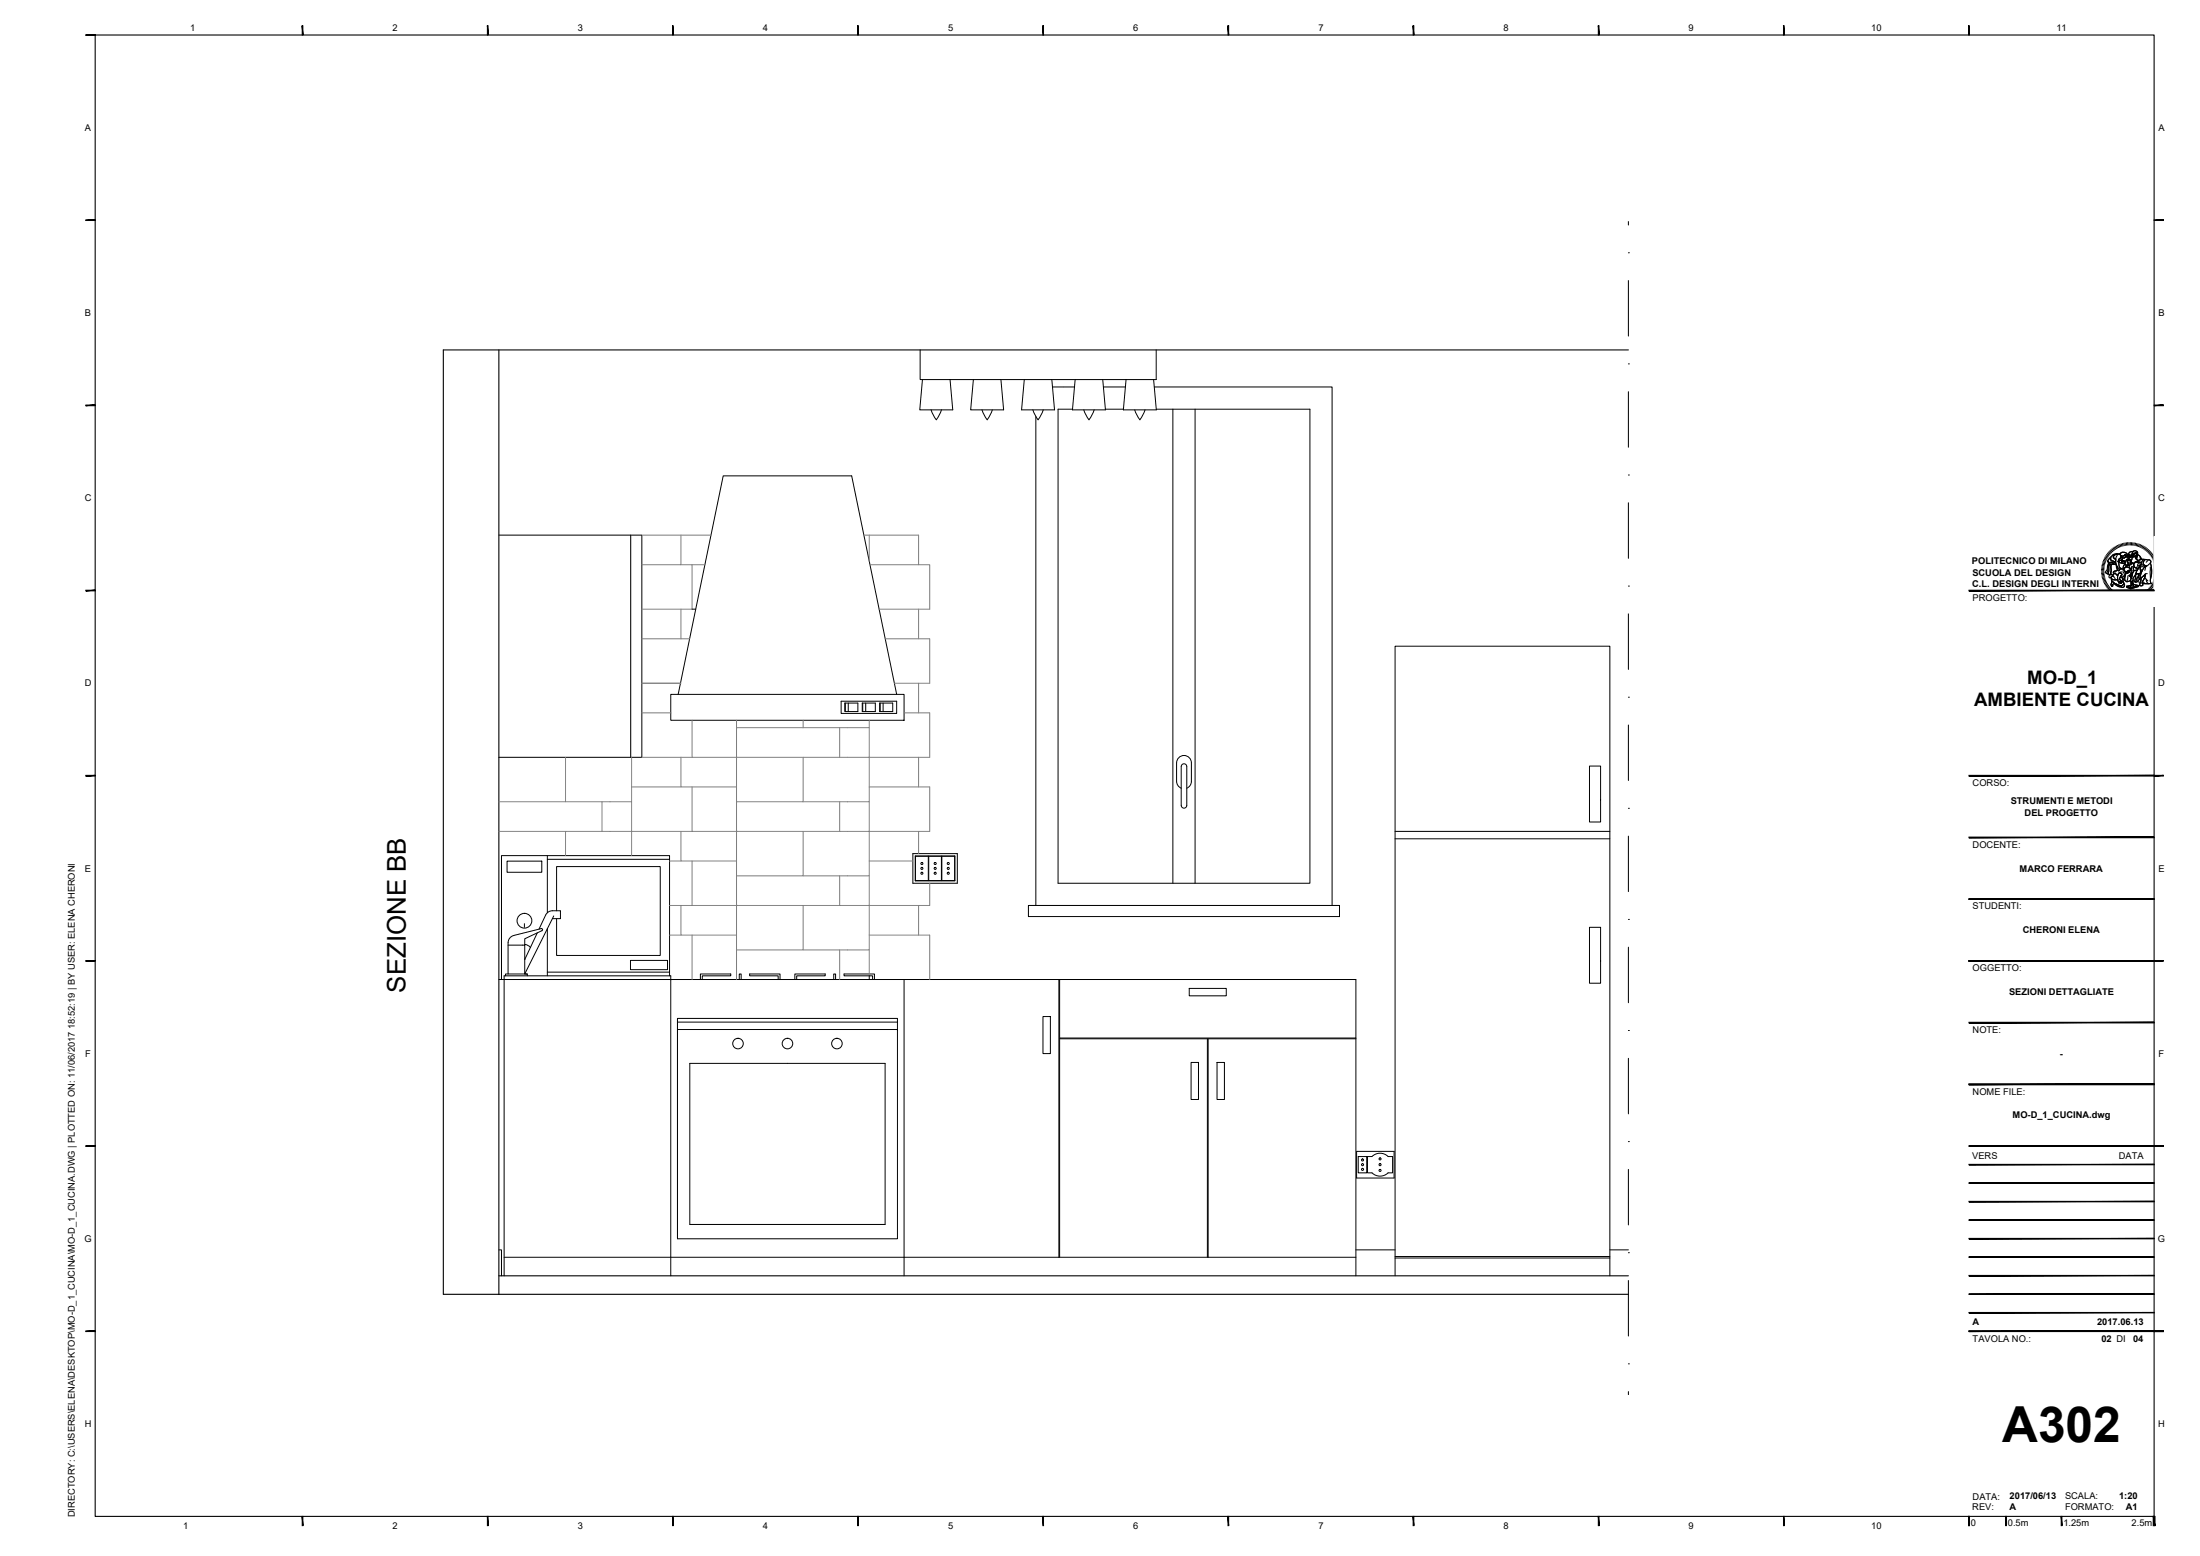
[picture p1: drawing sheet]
<svg xmlns="http://www.w3.org/2000/svg" width="594mm" height="420mm" viewBox="0 0 594 420" stroke-linecap="round" stroke-linejoin="round" font-family="sans-serif">
<!-- layer: 0 -->
<g fill="none" stroke="#000" stroke-width=".27">
<path d="M439.7 59.8v1M439.7 68.3h.1M439.7 75.8v15M439.7 98.3h.1M439.7 105.8v15M439.7 128.3h.1M439.7 135.8v15M439.7 158.3h.1M439.7 165.8v15M439.7 188.3h.1M439.7 195.8v15M439.7 218.3h.1"/>
<path d="M439.7 225.8v15M439.7 248.3h.1M439.7 255.8v15M439.7 278.3h.1M439.7 285.8v15M439.7 308.3h.1M439.7 315.8v15M439.7 338.3h.1M439.7 345.8v15M439.7 368.3h.1M439.7 375.8v.8"/>
</g>
<!-- layer: A-WALL-FULL-EXTR -->
<path d="M119.7 94.5v255M134.7 94.5v255" fill="none" stroke="#000" stroke-width=".3"/>
<!-- layer: A-FURN -->
<g fill="none" stroke="#000" stroke-width=".27">
<path d="M248.5 94.5v8h63.7v-8M249.1 102.5l-.7 8.2h8.9l-.8-8.2M251.4 110.7l1.4 2.7 1.4-2.7M262.8 102.5l-.7 8.2h8.9l-.7-8.2M265.2 110.7l1.4 2.7 1.4-2.7M276.6 102.5l-.7 8.2h8.9l-.8-8.2M278.9 110.7l1.4 2.7 1.4-2.7M290.3 102.5l-.7 8.2h8.9l-.7-8.2M292.7 110.7l1.4 2.7 1.4-2.7M304.1 102.5l-.8 8.2h8.9l-.7-8.2M306.4 110.7l1.4 2.7 1.4-2.7M134.7 144.5h38.6v60h-38.6"/>
<path d="M170.3 144.5v60M186.9 164.5h1M181.1 187.5h63v7h-63zM183.1 187.5l12.2-59h34.7l12.1 59M227.1 189.3h15v3.3h-15zM228.1 189.8h3.6v2.3h-3.6zM228.3 189.8v2.3M229.1 189.8v2.3M232.8 189.8h3.6v2.3h-3.6zM233 189.8v2.3M233.8 189.8v2.3M237.5 189.8h3.6v2.3h-3.6z"/>
<path d="M237.7 189.8v2.3M238.5 189.8v2.3M429.2 206.9h3v15.1h-3zM136.9 232.5h9.4v3h-9.4zM147.8 231v15.5M147.8 232h33M246.5 230.5h12v8h-12zM247.1 231.1h10.7v6.7h-10.7zM250.7 231.2v6.6M250.8 231.2v6.6M254.2 231.2v6.6M254.3 231.2v6.6"/>
<path d="M257.8 231.2h-10.6v6.6h10.6M376.7 224.5h58M376.7 226.5h58M137.2 255.2h4.5v7.8h.7M141.6 249.4v1M141.7 255l.7 .2 .8 .6M141.7 259h.1M145.1 251.9l-3.4 7.2M146.1 250.8l.4 .1-.2 .4M146.2 250.7l-7.5 1.9-1.1 .7-.4 1.3v8.4M146.4 251.3l-4.7 2.2v1.7M147.8 250.8v12.7"/>
<path d="M149.2 245.9l2.1 .1v2.1h-2.1M149.2 245.9l-.9 .2-.7 .6-2.1 4.2M149.5 247.3l-7.8 15.7M150.3 245.9v-11.9h28v24h-28v-9.9M170.3 259.3h10v2.5h-10zM429.2 250.4h3v15.1h-3zM134.7 264.5h109.4M136.5 263.5v-.5h5.9v.5M147.8 262.5h33M180.8 263.5v-32.5h-45.4v33.5M182.9 275h59.4v59.5h-59.4zM182.9 276h59.4"/>
<path d="M182.9 278h59.4M189.1 264.5v-1.5h8.2v.5h-7.7v1M199.6 264.5v-1.5h.5v1.5M210.1 264.5v-1h-7.7v-.5h8.2v1.5M214.6 264.5v-1.5h8.2v.5h-7.7v1M225.1 264.5v-1.5h.5v1.5M234.7 263.5v1M235.6 264.5v-1h-7.7v-.5h8.2v1.5M281.6 274.5h2v10h-2zM285.9 264.5v75M286.1 264.5v75M321.1 266.9h10v2h-10z"/>
<path d="M186.3 287.1h52.7v43.5h-52.7zM286.1 280.5h39.9v59M286.1 280.3h80M321.6 286.9h2v10h-2zM328.6 286.9h2v10h-2zM366.1 280.5h-39.9v59M366.3 318.1v-7.2h10.2v7.2h-10.2M366.8 312.3h2.3v4.4h-2.3zM374.8 312.3h1.3v4.4h-1.3M374.8 312.3a3.1 3.1 0 0 0-4.3 0h-1.2v4.4h1.2a3.1 3.1 0 0 0 4.3 0M134.7 337.5h.7v7M136.1 339.5h230"/>
<path d="M366.1 337.5h10.6M376.7 339.3h58M376.7 339.7h58M434.7 337.5h5M136.1 344.5v-81h45v81M244.1 344.5v-80h122v80M376.7 344.5v-170h58v170"/>
<circle cx="248.9" cy="234.5" r=".28"/>
<circle cx="248.9" cy="235.8" r=".28"/>
<circle cx="248.9" cy="233.2" r=".28"/>
<circle cx="252.5" cy="234.5" r=".28"/>
<circle cx="252.5" cy="235.8" r=".28"/>
<circle cx="252.5" cy="233.2" r=".28"/>
<circle cx="256.1" cy="234.5" r=".28"/>
<circle cx="256.1" cy="235.8" r=".28"/>
<circle cx="256.1" cy="233.2" r=".28"/>
<circle cx="141.6" cy="248.6" r="2"/>
<circle cx="199.3" cy="281.8" r="1.42"/>
<circle cx="212.6" cy="281.8" r="1.42"/>
<circle cx="226" cy="281.8" r="1.42"/>
<circle cx="367.9" cy="313.2" r=".28"/>
<circle cx="367.9" cy="314.5" r=".28"/>
<circle cx="367.9" cy="315.8" r=".28"/>
<circle cx="372.7" cy="314.5" r=".28"/>
<circle cx="372.7" cy="316" r=".28"/>
<circle cx="372.7" cy="312.9" r=".28"/>
</g>
<!-- layer: A-FLOR-LEVL -->
<path d="M119.7 94.5h320M119.7 349.5h320M134.7 344.5h305" fill="none" stroke="#000" stroke-width=".3"/>
<!-- layer: A-GLAZ-FULL -->
<path d="M287.2 110.5h-1.5v128h68v-128h-41.5M287.3 110.5h2.3M298.5 110.5h4.9M316.7 110.5v128M322.7 110.5v128M319 217.5v-10.5a.75 .75 0 0 1 .7-.8 .75 .75 0 0 1 .8 .8v10.5M319 212.8a2.02 2.02 0 0 1-1.3-1.8v-5a1.99 1.99 0 0 1 2-2 1.99 1.99 0 0 1 2 2v5a1.99 1.99 0 0 1-1.2 1.8M319 217.5a.75 .75 0 0 0 .7 .7 .75 .75 0 0 0 .8-.7M277.7 244.5h84v3h-84z" fill="none" stroke="#000" stroke-width=".27"/>
<!-- layer: A-WALL-FULL-INTR -->
<path d="M279.7 112.5v132M284.2 104.5h3M287.3 104.5h2.8M297.9 104.5h6M311.7 104.5h48v140" fill="none" stroke="#000" stroke-width=".27"/>
<!-- layer: A-WALL-TEXT -->
<g fill="none" stroke="#808080" stroke-width=".27">
<path d="M173.3 144.5h18.7M183.9 144.5v8h-10.6M183.9 152.5h3v12h-13.6M186.9 152.5h3.4M233.3 144.5h14.7v8h-13.1M234.7 144.5v7M248 152.5h3.1v12h-13.7M173.3 172.5h12.9M183.9 164.5v8M239 172.5h12.1v12h-9.6M248 164.5v8M173.3 184.5h10.6"/>
<path d="M173.3 192.5h7.8M186.9 194.5v10h12v-8M198.9 194.5v2h18M216.9 194.5v2M226.7 196.5v8M234.7 194.5v2h-17.8M234.7 196.5v8h-35.8v8h-15v-8M244.1 192.5h7v12h-16.4v12h-17.8M248 184.5v8M152.7 204.5v12h-18M162.6 216.5v8M170.6 204.5v12h-17.9"/>
<path d="M170.6 216.5v14.5M170.6 212.5h13.3M173.3 204.5h13.6M186.9 212.5v12h12v-8M216.9 204.5v12h-18v-4M226.7 216.5v8M234.7 216.5v8h-35.8v8h-15v-8M234.7 212.5h16.4v12h-16.4v12h-17.8M248 204.5v8M134.7 224.5h52.2M152.7 224.5v6.5M180.8 232.5h3.1"/>
<path d="M186.9 232.5v12h12v-8M216.9 224.5v12h-18v-4M226.7 236.5v8M234.7 236.5v8h-35.8v8h-15v-8M234.7 232.5h11.8M248 224.5v6M251.1 238.5v6h-16.4v12h-17.8M180.8 244.5h6.1M180.8 252.5h3.1M186.9 252.5v12M198.9 256.5v8M216.9 244.5v12h-18v-4"/>
<path d="M226.7 256.5v8M234.7 256.5v6.5M234.7 252.5h16.4v12M248 244.5v8"/>
</g>
<!-- layer: G-ANNO-TTLB -->
<g fill="#000" stroke="#000" stroke-width=".27">
<path d="M23.2 9.5h2.5v-.1zM23.2 9.4h2.5l-2.5 .1z"/>
<path d="M81.6 7l.2 2.5v-2.5zM81.6 7l.2 2.5h-.2z"/>
<path d="M131.6 7l.2 2.5v-2.5zM131.6 7l.2 2.5h-.2z"/>
<path d="M181.6 7l.2 2.5v-2.5zM181.6 7l.2 2.5h-.2z"/>
<path d="M231.6 7l.2 2.5v-2.5zM231.6 7l.2 2.5h-.2z"/>
<path d="M281.6 7l.2 2.5v-2.5zM281.6 7l.2 2.5h-.2z"/>
<path d="M331.6 7l.2 2.5v-2.5zM331.6 7l.2 2.5h-.2z"/>
<path d="M381.6 7l.2 2.5v-2.5zM381.6 7l.2 2.5h-.2z"/>
<path d="M431.6 7l.2 2.5v-2.5zM431.6 7l.2 2.5h-.2z"/>
<path d="M481.6 7l.2 2.5v-2.5zM481.6 7l.2 2.5h-.2z"/>
<path d="M531.6 7l.2 2.5v-2.5zM531.6 7l.2 2.5h-.2z"/>
<path d="M23.2 59.5h2.5v-.1zM23.2 59.4h2.5l-2.5 .1z"/>
<path d="M581.7 59.5h2.5v-.1zM581.7 59.4h2.5l-2.5 .1z"/>
<path d="M23.2 109.6h2.5v-.2zM23.2 109.4h2.5l-2.5 .2z"/>
<path d="M581.7 109.6h2.5v-.2zM581.7 109.4h2.5l-2.5 .2z"/>
<path d="M23.2 159.5h2.5v-.1zM23.2 159.4h2.5l-2.5 .1z"/>
<path d="M531.7 159.5h50v-.1zM531.7 159.4h50l-50 .1z"/>
<path d="M581.7 159.5h2.5v-.1zM581.7 159.4h2.5l-2.5 .1z"/>
<path d="M23.2 209.6h2.5v-.2zM23.2 209.4h2.5l-2.5 .2z"/>
<path d="M531.7 209.6h50v-.2zM531.7 209.4h50l-50 .2z"/>
<path d="M581.7 209.6h2.5v-.2zM581.7 209.4h2.5l-2.5 .2z"/>
<path d="M531.7 226.2h50v-.2zM531.7 226h50l-50 .2z"/>
<path d="M23.2 259.5h2.5v-.1zM23.2 259.4h2.5l-2.5 .1z"/>
<path d="M531.7 242.7v.2l50-.2zM531.7 242.9l50-.2v.2z"/>
<path d="M531.7 259.4v.1l50-.1zM531.7 259.5l50-.1v.1z"/>
<path d="M531.7 259.4v.1l50-.1zM531.7 259.5l50-.1v.1z"/>
<path d="M531.7 259.4v.1l50-.1zM531.7 259.5l50-.1v.1z"/>
<path d="M531.7 259.4v.1l50-.1zM531.7 259.5l50-.1v.1z"/>
<path d="M531.7 242.9h50v-.2zM531.7 242.7h50l-50 .2z"/>
<path d="M581.7 259.5h2.5v-.1zM581.7 259.4h2.5l-2.5 .1z"/>
<path d="M531.7 276v.2l50-.2zM531.7 276.2l50-.2v.2z"/>
<path d="M531.7 292.7v.2l50-.2zM531.7 292.9l50-.2v.2z"/>
<path d="M531.7 292.7v.2l50-.2zM531.7 292.9l50-.2v.2z"/>
<path d="M23.2 309.5h2.5v-.1zM23.2 309.4h2.5l-2.5 .1z"/>
<path d="M531.7 319.4h50zM531.7 319.5l50-.1z"/>
<path d="M531.7 314.4h50zM531.7 314.5l50-.1z"/>
<path d="M531.7 309.4v.1l50-.1zM531.7 309.5l50-.1v.1z"/>
<path d="M581.7 309.5h2.5v-.1zM581.7 309.4h2.5l-2.5 .1z"/>
<path d="M581.7 309.5h2.5v-.1zM581.7 309.4h2.5l-2.5 .1z"/>
<path d="M531.7 339.4h50zM531.7 339.5l50-.1z"/>
<path d="M531.7 334.4h50zM531.7 334.5l50-.1z"/>
<path d="M531.7 329.4h50zM531.7 329.5l50-.1z"/>
<path d="M531.7 324.4h50zM531.7 324.5l50-.1z"/>
<path d="M23.2 359.6h2.5v-.2zM23.2 359.4h2.5l-2.5 .2z"/>
<path d="M531.7 359.4v.2l50-.2zM531.7 359.6l50-.2v.2z"/>
<path d="M531.7 359.4v.2l50-.2zM531.7 359.6l50-.2v.2z"/>
<path d="M531.7 354.4h50zM531.7 354.5l50-.1z"/>
<path d="M531.7 349.4h50zM531.7 349.5l50-.1z"/>
<path d="M531.7 344.4h50zM531.7 344.5l50-.1z"/>
<path d="M581.7 359.6h2.5v-.2zM581.7 359.4h2.5l-2.5 .2z"/>
<path d="M581.7 359.6h2.5v-.2zM581.7 359.4h2.5l-2.5 .2z"/>
<path d="M581.7 359.6h2.5v-.2zM581.7 359.4h2.5l-2.5 .2z"/>
<path d="M581.7 359.6h2.5v-.2zM581.7 359.4h2.5l-2.5 .2z"/>
<path d="M81.6 409.5l.2 2.5v-2.5zM81.6 409.5l.2 2.5h-.2z"/>
<path d="M131.6 409.5l.2 2.5v-2.5zM131.6 409.5l.2 2.5h-.2z"/>
<path d="M181.6 409.5l.2 2.5v-2.5zM181.6 409.5l.2 2.5h-.2z"/>
<path d="M231.6 409.5l.2 2.5v-2.5zM231.6 409.5l.2 2.5h-.2z"/>
<path d="M281.6 409.5l.2 2.5v-2.5zM281.6 409.5l.2 2.5h-.2z"/>
<path d="M331.6 409.5l.2 2.5v-2.5zM331.6 409.5l.2 2.5h-.2z"/>
<path d="M381.6 409.5l.2 2.5v-2.5zM381.6 409.5l.2 2.5h-.2z"/>
<path d="M431.6 409.5l.2 2.5v-2.5zM431.6 409.5l.2 2.5h-.2z"/>
<path d="M481.6 409.5l.2 2.5v-2.5zM481.6 409.5l.2 2.5h-.2z"/>
<path d="M531.6 409.5v2.5h.2zM531.6 409.5h.2v2.5z"/>
<path d="M531.6 409.5l.2 2.5v-2.5zM531.6 409.5l.2 2.5h-.2z"/>
<path d="M541.6 409.5l.2 2.5v-2.5zM541.6 409.5l.2 2.5h-.2z"/>
<path d="M556.6 409.5l.2 2.5v-2.5zM556.6 409.5l.2 2.5h-.2z"/>
<path d="M581.6 409.5l.2 2.5v-2.5zM581.6 409.5l.2 2.5h-.2z"/>
<path d="M581.4 409.5l.5 2.5v-2.5zM581.4 409.5l.5 2.5h-.5z"/>
</g>
<path d="M25.7 9.5h556v400h-556z" fill="none" stroke="#000" stroke-width=".3"/>
<!-- layer: G-ANNO-LOGO -->
<g fill="none" stroke="#000" stroke-width=".3">
<path d="M567.5 154.1h.6M567.5 153.8h.6M567.5 153.4l.7 .1M567.5 153.1l.7 .1M567.6 152.7l.7 .1M567.7 152.4l.6 .1M567.8 152l.6 .2M567.9 151.7l.6 .2M568 151.3l.6 .3M568.1 151l.6 .3M568.1 154.5h-.6M568.2 154.8h-.7"/>
<path d="M568.2 155.1l-.7 .1M568.2 155.4l-.6 .2M568.3 150.7l.6 .3M568.3 155.7l-.6 .2M568.4 156.1l-.7 .1M568.4 150.4l.6 .3M568.5 156.4l-.6 .2M568.6 156.7l-.6 .2M568.6 150.1l.6 .3M568.7 157l-.6 .3M568.8 149.8l.6 .4M568.9 157.3l-.6 .3"/>
<path d="M569 157.6l-.6 .3M569.1 149.5l.5 .4M569.2 157.8l-.6 .4M569.3 149.2l.5 .5M569.4 151.8h.6a.84 .84 0 0 0 1.3-.1l.1 .6-1 .1a.78 .78 0 0 1-1.1-.5zM569.4 151.8v.4M569.4 158.1l-.6 .4M569.5 148.9l.5 .5M569.5 152.3l-.2 .5-.2 1.4-.3 .6 .4 .2M569.6 158.4l-.6 .4M569.7 150.7l.3-.2-.1 .3a.81 .81 0 0 0 1 .8l.3 .1-.1 .2a.74 .74 0 0 1-1.1-.1l-.3 .1a.51 .51 0 0 1-.5-.4 .51 .51 0 0 1 .3-.6zM569.8 148.7l.4 .5"/>
<path d="M569.8 158.6l-.6 .5M569.8 152.3l-.3 .5v1.4l-.3 .8 .7 .2M569.8 152.3l.4 .1-.2 .4 .1 1.2-.1 1.1-.1 .1a.44 .44 0 0 1-.6-.2 .44 .44 0 0 1 .1-.6l.1-1.4zM570 150.5l-.6 .6a.44 .44 0 0 0-.2 .5 .44 .44 0 0 0 .5 .3h.6a.65 .65 0 0 0 1-.2M570 158.9l-.5 .4M570 148.4l.5 .6M570 155.9a1.21 1.21 0 0 0 1.8 .5M570.1 150.2l.6-.5 1.3-.1a.99 .99 0 0 0-1.2 1l.5 .3v.8l-.5-.1a.75 .75 0 0 1-.9-.8zM570.2 156.3v.5l.8 .7 1.9 .9M570.2 156.2l.7 .4 .9-.2 .4 .8v.2l.2-.2 .3 .4-.2-.6 .3 .4-.1-.4 .4 .1-.8-.6 .3-.8 .4 .2 .3 1a.79 .79 0 0 1 .1 .9 .79 .79 0 0 1-.9 .3l-1.7-.8-.6-.5zM570.2 159.1l-.5 .5M570.2 152.4l1.2-.1 .6 1.2-.1 .5-.4 .1a.6 .6 0 0 0-.8 .7l.2 .1-.4 .5a.56 .56 0 0 1-.5-.9v-1.7z"/>
<path d="M570.2 152.4l-.2 .6 .1 2.1M570.3 148.2l.4 .5M570.3 156.9l.8 .6 1.4 .6h.6l.4-.6a.65 .65 0 0 1 0 1 .65 .65 0 0 1-.9 0l-1.3-.6a.44 .44 0 0 0-.5-.3 .44 .44 0 0 0-.3 .5v.2h-.3a.86 .86 0 0 1 0-1.2zM570.3 156.9l-.1 .2a.83 .83 0 0 0 0 1.2l.4-.2-.2-.1a.49 .49 0 0 1 .4-.4 .49 .49 0 0 1 .5 .3l.9 .5a1.25 1.25 0 0 0 1.5-.1l-.2-.8M570.4 159.3l-.4 .5M570.5 155.4a.5 .5 0 0 0-.8-.2 .5 .5 0 0 0 .1 .8 .61 .61 0 0 1 .6-.4 .61 .61 0 0 1 .5 .4l.3 .2M570.6 148l.4 .5M570.7 159.5l-.5 .6M570.7 155l.4-.2 .2 .1a.73 .73 0 0 1 .5 1v.5a1.19 1.19 0 0 1-1.8-.5l.7-.2-.2-.3zM570.7 154.4l1.2-.4 .3 .1 .2-.4 .5-.1 .6 .2 .3 .4a1 1 0 0 1 0 1.2 1 1 0 0 1-1.1 .4v-.3a.47 .47 0 0 0 .1-.7 .47 .47 0 0 0-.8 .2l-.1 .4-.8-.6a.29 .29 0 0 1-.4 0 .29 .29 0 0 1 0-.4zM570.9 147.8l.3 .6M570.9 150l.9-.4a.75 .75 0 0 1 .9 .6 .75 .75 0 0 1-.5 .9l-.2 .4 .1 .4a1.41 1.41 0 0 0 .6 1.5l.2 .2-.5 .1-.1 .3a.32 .32 0 0 1-.4 0 .32 .32 0 0 1 0-.5l-.6-1.4v-1.2l-.6-.4z"/>
<path d="M570.9 159.7l-.4 .6M571.1 154.7l.7 .7M571.1 154.8l-.5 .4 .1 .4M571.2 147.6l.3 .6M571.2 159.9l-.4 .6M571.4 152.3l-2-.1-.4 1.6-.5 .7 .3 .3M571.5 147.4l.3 .6M571.5 152.7l.2 1.3M571.7 149.9l-.3 .7-.1 1.2 .6 1.6a.38 .38 0 0 0 0 .5 .38 .38 0 0 0 .4 .2l.1-.4 .5-.2a1.04 1.04 0 0 1-.7-1.4 1.49 1.49 0 0 1 .5-1.7 1.04 1.04 0 0 0-1.4-.8l-.7 .2-.5 .4-.2 .6a.81 .81 0 0 0 1 .8l.3 .1M571.8 147.3l.3 .6M571.9 154l-.4 .1a.6 .6 0 0 0-.8 .7l.2 .1M572 149.6a.87 .87 0 0 0-.9 .2 .87 .87 0 0 0-.2 1l.4 .1"/>
<path d="M572.1 147.1l.3 .6M572.2 154.7a.47 .47 0 0 1 .7 .2 .47 .47 0 0 1-.2 .6l-.4 1 .8 .7-.4-.2 .1 .5-.3-.5 .2 .6-.3-.4-.2 .2v-.2l-.4-.6 .1-1.2zM572.2 154.7a.47 .47 0 0 1 .7 .2 .47 .47 0 0 1-.2 .6l-.4 1 .8 .7-.4-.2 .1 .4-.3-.4 .1 .6-.2-.4-.2 .2v-.2l-.4-.6v-1.1zM572.2 151l1-.4-.1 .5-1.1 .5zM572.3 151.5l.7-.3 .3 .2-.4 .2 .2 .4a.61 .61 0 0 1-.8-.5zM572.3 151.5a.57 .57 0 0 0 .8 .5M572.4 149.7l.7-.6 1 .2a.3 .3 0 0 1 .4 .3 .3 .3 0 0 1-.4 .3l-.3-.2-.5 .5-.6-.2M572.4 147l.3 .6M572.5 149.4l.5-.3h.6l.7 .4a.23 .23 0 0 1 .2 .3 .23 .23 0 0 1-.3 .1l-.4-.2-.4 .4-.4 .1-.6-.5zM572.7 150l.6 .2 .6-.5 .3 .2-.2 .6-.4 .2-.4-.2-.6 .2zM572.8 146.9l.2 .6M572.9 153.6l.6 .2 .4 .6a.82 .82 0 0 1-.2 1.1h-.1"/>
<path d="M573 151.5h.8l-.2 .1a.37 .37 0 0 1-.2 .5 .37 .37 0 0 1-.5-.2zM573 155.9l.3 1a.8 .8 0 0 1 .1 .9 .8 .8 0 0 1-.9 .3M573 151.2l.3 .2M573.1 150.9v.2l-1.1 .5M573.1 154.4l-.8 .2M573.1 146.8l.2 .6M573.2 150.6l-.4 .5M573.3 154.1l.7 .5M573.4 151.5a.33 .33 0 0 0-.4 .3 .33 .33 0 0 0 .4 .3 .33 .33 0 0 0 .2-.5l.2-.1-.6 .1M573.4 154.6a.7 .7 0 0 1 .2 .9 .7 .7 0 0 1-1 .2M573.5 153.5l.6-.4h.6l.5 .4a.32 .32 0 0 1 .1 .5 .32 .32 0 0 1-.4 0l-.3 .2a.5 .5 0 0 1-.6 .3 .5 .5 0 0 1-.4-.5zM573.5 153.8l.1-.4a.91 .91 0 0 1 1.3-.1l.3 .1a.32 .32 0 0 1 .2 .4 .32 .32 0 0 1-.3 .3l-1.2 .3"/>
<path d="M573.5 146.7l.1 .6M573.5 156.4l.8 .7M573.7 150.5v.1M573.8 150.1l.2 .1M573.8 155.8v.9M573.8 152.4a1.25 1.25 0 0 0-.5 1.3M573.8 146.6l.1 .7M573.8 150.1v.1M573.9 154.4l1.2-.4-.2 .5-.4 .3-.5-.2zM573.9 154.4l.6 .4 .4-.3v-.3l.5-.4-.3-.4-.5-.3h-.6l-.5 .7-.2-.1v-.5l.5-.8 .2 .2h1.1l.5-.4v-.3l.6 .2v.5a.62 .62 0 0 1-.1 .9l.1 .7-.3 .5-.4 .1-.2 .6h-.4l.3 .3 .3-.1v.4l.1-.3-.3 1.1a.98 .98 0 0 1-1.5 0l-.3-.4 .3-.6 .2-1.1M573.9 155.2l-.3 1-.4 .4M574.1 154.6h-.1"/>
<path d="M574.2 150.3l.8-.2a.29 .29 0 0 1 .2 .5 .29 .29 0 0 1-.5 0zM574.2 146.6l.1 .6M574.2 149.9l-.2 .6-.4 .2-.4-.2-.6 .2M574.2 151.2l.5-.3 .4 .1 .5 1a.22 .22 0 0 1-.1 .3 .22 .22 0 0 1-.3-.1 .22 .22 0 0 1 .2-.3l-.2-.7a.44 .44 0 0 0-.7-.1 .44 .44 0 0 0 .1 .7l.1 .4a.43 .43 0 0 1-.7 .4 .43 .43 0 0 1 0-.7zM574.3 158.3l2-.4 1.1 .2-2 .6zM574.3 158.3l1.1 .4v.3l-1.1-.4zM574.5 151.1l.5-.1 .4 .7a.63 .63 0 0 1-.1 .7 .63 .63 0 0 1-.7 .2zM574.5 146.5l.1 .7M574.6 150.1l.1-.2a.53 .53 0 0 1 .8 .4l-.3 .1M574.6 155.5l-.3 1.6 1-.2M574.6 154.6h.1M574.6 149.9h.1a.52 .52 0 0 1 .8 .4l-.3 .1-.2-.3h-.4z"/>
<path d="M574.7 154.2l.1 .1M574.7 154.5l.1 .1M574.8 154.3h-.1M574.8 151.3h.1M574.9 151.3l-.2 .1M574.9 146.5v.7M575 150.2l-.5-.1-.3 .2 .2 .1a.36 .36 0 0 0 .5 .2 .36 .36 0 0 0 .3-.4l-.2-.1v.2M575 152.6v.7M575 155.3l.3 .1 .2-.6 .4-.1-.4 1.3v-.4h-.3zM575.1 154.1l-.2 .5a.51 .51 0 0 1-.8-.1M575.1 151.1l.2 .3-.1 .1M575.2 151.3a.43 .43 0 0 0-.7-.2 .43 .43 0 0 0 .1 .7 .5 .5 0 0 1-.1 .8 .5 .5 0 0 1-.7-.4l.4-1 .7-.3 .6 .5 .1 .8-.2 .2-.2-.4"/>
<path d="M575.3 146.5l-.1 .7M575.3 151.6l-.2 .1M575.3 151.4a.43 .43 0 0 1 0 .7 .43 .43 0 0 1-.6-.1l-.1-.1M575.3 152.3l-.3 .3h-.4M575.4 158.7l2.1-.6-.1 .3-2 .6zM575.4 158.7v.3M575.5 150.3a.99 .99 0 0 1 0 1.2M575.5 154.8h.1M575.5 155.5l-.1 .4 .2-.2M575.5 149.9l.2 .4M575.6 151.9l-.1-.5a.84 .84 0 0 0 0-1.1l-.4-.5a.45 .45 0 0 1-.2-.6 .45 .45 0 0 1 .6-.2 .27 .27 0 0 1 .4-.1 .27 .27 0 0 1-.1 .5v1.1l.2-.1v-.4a.42 .42 0 0 0 .3 .3 .42 .42 0 0 0 .5-.1l-.1 .6 .2-.1 .4 .7-1.1 .7M575.6 146.5v.7"/>
<path d="M575.7 155.2l-.2 .3v-.3M575.7 152.9l-.2 1.4M575.7 152.1l.4 .2M575.7 157l.2-.1 .2 1-.3-.5-.4 .6zM575.8 154.1l-.4 .3v.5M575.9 154.7l-.4 .1-.2 .6h-.4l.3 .3 .3-.1M575.9 153l-.4 .8M576 146.6l-.1 .6M576 149h-.5a.61 .61 0 0 0-.6 .7M576.1 148.9l.6-.2 .4 .2 .1 .4v.7l-.4 .9v-.7l.3-.5-.3-.5-.2 .2a.78 .78 0 0 0-.6 1.1h-.2l-.1-.8zM576.1 150l.2 .3 .5-.1M576.1 148.9l.6-.2 .5 .5v.8l-.4 .9v-.7l.3-.5a.32 .32 0 0 0-.2-.4 .32 .32 0 0 0-.4 .1h-.3l-.2 1-.2 .1-.1-.8z"/>
<path d="M576.2 152.1l.1-.1a1.52 1.52 0 0 1 1.9 0 1.33 1.33 0 0 1-1.4 1.5l-.6-.7zM576.2 149.5l.6-.3 .3 .5-.3 .5a.4 .4 0 0 1-.4 .1 .4 .4 0 0 1-.3-.3zM576.2 149.7l.2 .1M576.2 154l.9-.1-.7 1.6a1.53 1.53 0 0 0-.5 1.5h-.2l-.2 .5-.2-1zM576.2 154.1l-.9 2.5 .2 .9-.1 .9 .4-1 .3 .8-.2-1.3-.4 .6M576.3 146.6l-.1 .7M576.3 150.2h.1M576.3 153.1a.62 .62 0 0 0-.1 .9l1-.1 .4-.6M576.3 149.8h.1M576.4 150.1h.1M576.7 146.7l-.2 .6M576.7 149.9l.2 .1"/>
<path d="M576.8 155l.7-.1-.5 1.4 .2 .7-.3 .2-.5-.2zM576.8 149.9l-.1 .1M576.9 150.7l.4 .7M577 153.2h.1M577 146.7l-.1 .7M577 151.6h.1a2.25 2.25 0 0 1 1.8-.5l-.7 .9zM577.1 153.9l-.7 1.6a1.53 1.53 0 0 0-.5 1.5M577.2 153.1l-.3 .1M577.2 149.7a1.26 1.26 0 0 1 .9 1.1l.3 .2-.4 .1a.63 .63 0 0 1-.8 .1 .63 .63 0 0 1-.2-.8zM577.2 153.4l-.1 .1M577.2 149.7l.7 .5 .2 .5M577.4 146.8l-.2 .7"/>
<path d="M577.4 158.1v.3l-2 .6-1.1-.4v-.3l1.1 .4 2-.6a6.1 6.1 0 0 0-3.1 .2M577.7 146.9l-.2 .7M577.8 152.8l-.1 .4M577.8 151.8l.3 .1 .2 .3M577.8 153l.2 .1-.1 .7a.71 .71 0 0 1-.2 1.1l-1 .1 .4-1.1zM577.8 150.6l.6 .4M577.9 154.9h-.2a.84 .84 0 0 0-.9 .3 .84 .84 0 0 0-.1 .9l-.3 .9 .5 .2a.44 .44 0 0 0 .1-.8l.5-1.5M577.9 156.3l-.1 .2 .3 .2M578 147.1l-.2 .6M578 153.1v1.2l-.2 1a1.85 1.85 0 0 0-.2 2l.3 .2M578.2 156l1.1-1-.5 1.6a1.19 1.19 0 0 0-.2 1.4l-.1 .1a.45 .45 0 0 1-.7 0 .45 .45 0 0 1 .1-.7zM578.2 152a1.04 1.04 0 0 1 .7-.9 1.04 1.04 0 0 1 1 .1 .55 .55 0 0 1 .8 .2 .55 .55 0 0 1-.2 .8l-.3 .3a1.09 1.09 0 0 1-1.9-.3"/>
<path d="M578.3 152.2l-.5 .6a.69 .69 0 0 1-.5 .7 .69 .69 0 0 1-.7-.3 .75 .75 0 0 1-.1-1.2l.5-.2a.33 .33 0 0 1 .5 .2 .33 .33 0 0 1-.2 .4v.2a.24 .24 0 0 0 .2 .3 .24 .24 0 0 0 .3-.2l.1-.3-.1-.6-.7-.2-.8 .4-.1 .6M578.3 153.8l.1 .5M578.4 147.2l-.3 .6M578.7 147.4l-.3 .6M578.8 153l-.9 .1M578.8 157.2l.6 .4M579 147.5l-.3 .6M579 151a2.39 2.39 0 0 0-2 .6M579.2 159.9l.3 .5M579.2 156l.8 .9M579.2 153a6.5 6.5 0 0 0-1.4 3.4l1.5-1.4 .5-.1M579.3 151.1l.5 .1a.64 .64 0 0 1 .7 0 .64 .64 0 0 1 .2 .7l.2 1.2a7.8 7.8 0 0 1-.2 3.6l.3 .9h-2a.45 .45 0 0 1-.6-.3 .45 .45 0 0 1 .3-.6l.6-1.7-1.5 1.4a5.9 5.9 0 0 1 1.5-3.4l.4-.2a.93 .93 0 0 1-1-.7 .93 .93 0 0 1 .6-1z"/>
<path d="M579.3 151.1a.91 .91 0 0 0-.6 1 .91 .91 0 0 0 1 .7M579.3 147.7l-.4 .6M579.3 155l-.5 1.6a1.24 1.24 0 0 0-.2 1.4l-.1 .1a.45 .45 0 0 1-.7 0 .45 .45 0 0 1 .1-.7l.3-1.4M579.4 159.7l.4 .5M579.4 153l-.2 1M579.6 156.4l.2 .9 .4 .3M579.6 147.9l-.4 .6M579.7 159.5l.4 .5M579.8 151.5l-.2 .3M579.9 148.2l-.4 .5M579.9 159.2l.5 .5M580.1 148.4l-.4 .5"/>
<path d="M580.1 159l.5 .5M580.4 158.8l.5 .4M580.4 148.6l-.5 .5M580.6 158.5l.5 .4M580.6 153.1l.1 3.4M580.7 148.9l-.5 .4M580.7 152a9.8 9.8 0 0 1 0 5l.3 .6-2.5-.1M580.8 158.3l.5 .4M580.9 149.1l-.5 .5M581 158l.5 .4M581.1 149.4l-.5 .4M581.1 157.7l.6 .4"/>
<path d="M581.3 157.4l.6 .3M581.3 149.7l-.5 .4M581.4 157.1l.6 .3M581.6 150l-.6 .4M581.6 156.8l.6 .3M581.7 156.5l.6 .3M581.7 150.3l-.6 .3M581.8 156.2l.6 .2M581.9 155.9l.6 .2M581.9 150.6l-.6 .3M582 155.6l.6 .1M582 155.3l.7 .1"/>
<path d="M582 155h.7M582.1 150.9l-.6 .3M582.1 154.6l.7 .1M582.1 154.4h.7M582.2 151.3l-.6 .2M582.3 151.6l-.6 .2M582.5 151.9l-.7 .2M582.5 152.3l-.6 .1M582.6 152.6l-.6 .2M582.7 153l-.7 .1M582.7 153.3l-.6 .1M582.8 153.7h-.7"/>
<path d="M582.8 154l-.7 .1M571.5 160.1l-.4 .6M571.8 160.3l-.4 .6M572 160.4l-.2 .6M572.3 160.6l-.2 .6M572.6 160.7l-.2 .6M572.9 160.8l-.2 .6M573.3 160.9l-.2 .6M573.6 161l-.2 .6M573.9 161l-.1 .7M574.2 161.1l-.1 .6M574.5 161.1v.7"/>
<path d="M574.9 161.1l-.1 .7M575.2 161.1v.7M575.5 161.1l.1 .7M575.8 161.1l.1 .7M576.2 161.1l.1 .6M576.5 161l.1 .7M576.8 160.9l.2 .7M577.1 160.8l.2 .7M577.4 160.7l.2 .7M577.7 160.6l.3 .7M578 160.5l.3 .6M578.3 160.4l.3 .6"/>
<path d="M578.6 160.2l.3 .6M578.9 160l.4 .6"/>
</g>
<!-- layer: G-ANNO-TTLB -->
<g fill="#fff" stroke="#fff" stroke-width=".27">
<path d="M556.7 159.5l30.7 4.3-5.7-4.3zM556.7 159.5l30.7 4.3h-30.7z"/>
<path d="M581.7 144.9h5.7l-5.7 14.6zM587.4 144.9l-5.7 14.6 5.7 4.3z"/>
</g>
<path d="M556.7 159.5h25v-14.6h5.7v18.9h-30.7z" fill="none" stroke="#fff" stroke-width=".27"/>
<text font-size="13.4" x="540.7" y="389.3">A302</text>
<text font-size="7" x="109.5" y="268" transform="rotate(-90 109.5 268)">SEZIONE BB</text>
<g font-size="5">
<text x="547.4" y="184.6">MO-D_1</text>
<text x="533.1" y="190.7">AMBIENTE CUCINA</text>
</g>
<g font-size="2.5">
<text x="51.3" y="8.3">1</text>
<text x="106" y="8.3">2</text>
<text x="156" y="8.3">3</text>
<text x="206" y="8.3">4</text>
<text x="256" y="8.3">5</text>
<text x="306" y="8.3">6</text>
<text x="356" y="8.3">7</text>
<text x="406" y="8.3">8</text>
<text x="456" y="8.3">9</text>
<text x="505.3" y="8.3">10</text>
<text x="555.3" y="8.3">11</text>
<text x="23" y="35.4">A</text>
<text x="582.8" y="35.4">A</text>
<text x="23" y="85.4">B</text>
<text x="582.8" y="85.4">B</text>
<text x="22.9" y="135.4">C</text>
<text x="582.8" y="135.4">C</text>
<text x="532.5" y="152.4">POLITECNICO DI MILANO</text>
<text x="532.6" y="155.4">SCUOLA DEL DESIGN</text>
<text x="532.6" y="158.4">C.L. DESIGN DEGLI INTERNI</text>
<text x="532.7" y="162.2">PROGETTO:</text>
<text x="22.9" y="185.4">D</text>
<text x="582.8" y="185.4">D</text>
<text x="532.7" y="212.2">CORSO:</text>
<text x="543" y="217.2">STRUMENTI E METODI</text>
<text x="546.7" y="220.2">DEL PROGETTO</text>
<text x="532.7" y="228.9">DOCENTE:</text>
<text x="23" y="235.4">E</text>
<text x="545.4" y="235.4">MARCO FERRARA</text>
<text x="582.8" y="235.4">E</text>
<text x="532.7" y="245.6">STUDENTI:</text>
<text x="546.2" y="252">CHERONI ELENA</text>
<text x="532.7" y="262.2">OGGETTO:</text>
<text x="542.5" y="268.7">SEZIONI DETTAGLIATE</text>
<text x="532.7" y="278.9">NOTE:</text>
<text x="23" y="285.4">F</text>
<text x="556.2" y="285.4">-</text>
<text x="582.9" y="285.4">F</text>
<text x="532.7" y="295.6">NOME FILE:</text>
<text x="543.5" y="301.8">MO-D_1_CUCINA.dwg</text>
<text x="532.6" y="312.9">VERS</text>
<text x="572.2" y="312.9">DATA</text>
<text x="22.8" y="335.4">G</text>
<text x="582.7" y="335.4">G</text>
<text x="532.7" y="357.9">A</text>
<text x="566.3" y="357.9">2017.06.13</text>
<text x="532.7" y="362.4">TAVOLA NO.:</text>
<text x="567.5" y="362.4">02 DI</text>
<text x="576" y="362.4">04</text>
<text x="22.9" y="385.4">H</text>
<text x="582.8" y="385.4">H</text>
<text x="532.6" y="407.8">REV:</text>
<text x="532.7" y="404.9">DATA:</text>
<text x="542.7" y="407.9">A</text>
<text x="542.7" y="404.8">2017/06/13</text>
<text x="557.6" y="404.9">SCALA:</text>
<text x="557.6" y="407.9">FORMATO:</text>
<text x="572.2" y="404.8">1:20</text>
<text x="574.1" y="407.9">A1</text>
<text x="20.2" y="409.7" transform="rotate(-90 20.2 409.7)">DIRECTORY: C:\USERS\ELENA\DESKTOP\MO-D_1_CUCINA\MO-D_1_CUCINA.DWG | PLOTTED ON: 11/06/2017 18:52:19 | BY USER: ELENA CHERONI</text>
<text x="49.5" y="412.8">1</text>
<text x="106" y="412.8">2</text>
<text x="156" y="412.8">3</text>
<text x="206" y="412.8">4</text>
<text x="256" y="412.8">5</text>
<text x="306" y="412.8">6</text>
<text x="356" y="412.8">7</text>
<text x="406" y="412.8">8</text>
<text x="456" y="412.8">9</text>
<text x="505.3" y="412.8">10</text>
<text x="532.2" y="412">0</text>
<text x="542.2" y="412">0.5m</text>
<text x="557.2" y="412">1.25m</text>
<text x="575.6" y="412">2.5m</text>
</g>
</svg>
